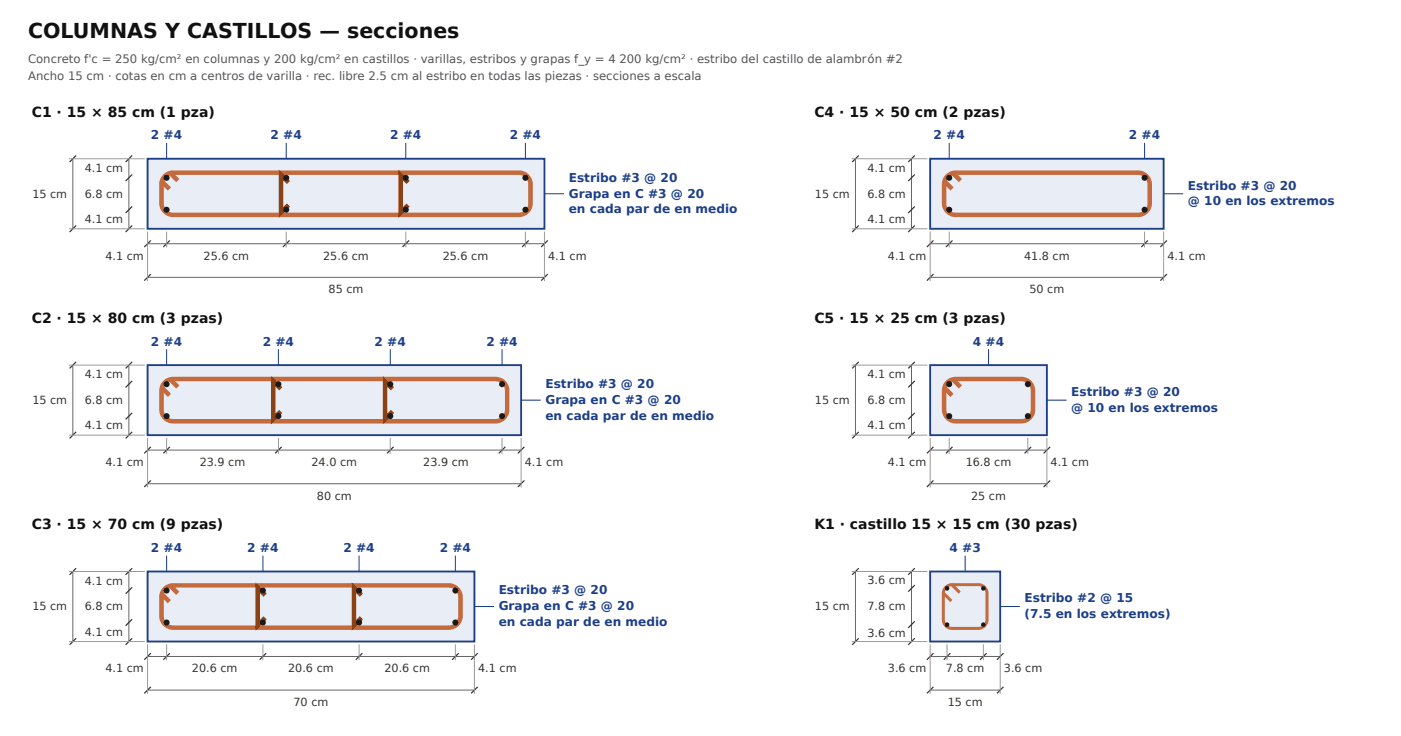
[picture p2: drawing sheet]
<svg xmlns="http://www.w3.org/2000/svg" width="397mm" height="209mm" viewBox="0 0 397 209" stroke-linecap="round" stroke-linejoin="round" font-family="sans-serif">
<path d="M41.8 45h112.5v19.8h-112.5z" fill="#e9edf5"/>
<path d="M41.8 45h112.5v19.8h-112.5z" fill="none" stroke="#1d3f8a" stroke-width=".53"/>
<path d="M45.7 51.3l2.3 2.3M46.7 49.9l1.1-.7 1.3-.3h97.9a3.3 3.3 0 0 1 3.3 3.3v5.4a3.3 3.3 0 0 1-3.3 3.3h-97.9a3.3 3.3 0 0 1-3.4-3.3l.1-5.8 .3-1zM48.1 48.9l2.3 2.3" fill="none" stroke="#c46a3d" stroke-width="1.3" stroke-linecap="butt"/>
<path d="M81.7 51.7l-2.1-2.1v10.6l2.1-2.1M115.6 51.7l-2.1-2.1v10.6l2.1-2.1" fill="none" stroke="#8a3f12" stroke-width="1.3" stroke-linecap="butt"/>
<g fill="#1a1a1a">
<circle cx="47.2" cy="59.4" r=".85"/>
<circle cx="47.2" cy="50.4" r=".85"/>
<circle cx="81.1" cy="59.4" r=".85"/>
<circle cx="81.1" cy="50.4" r=".85"/>
<circle cx="115" cy="59.4" r=".85"/>
<circle cx="115" cy="50.4" r=".85"/>
<circle cx="148.9" cy="59.4" r=".85"/>
<circle cx="148.9" cy="50.4" r=".85"/>
</g>
<path d="M47.2 40.5v4.5M81.1 40.5v4.5M115 40.5v4.5M148.9 40.5v4.5M154.3 54.9h5.5" fill="none" stroke="#1d3f8a" stroke-width=".29"/>
<path d="M20.6 45v19.8M36.5 45v19.8M41.8 69.1h112.5M41.8 78.6h112.5" fill="none" stroke="#666" stroke-width=".28"/>
<g fill="none" stroke="#333" stroke-width=".34">
<path d="M21.6 44.1l-1.9 1.8M37.4 58.5l-1.8 1.9M37.4 49.5l-1.8 1.8M37.4 44.1l-1.8 1.8M21.6 63.9l-1.9 1.8M37.4 63.9l-1.8 1.8M42.7 68.1l-1.8 1.9M42.7 77.7l-1.8 1.8M48.1 68.1l-1.8 1.9M82 68.1l-1.8 1.9M115.9 68.1l-1.9 1.9M149.8 68.1l-1.9 1.9"/>
<path d="M155.2 68.1l-1.9 1.9M155.2 77.7l-1.9 1.8"/>
</g>
<path d="M19.6 45h21.4M19.6 64.8h21.4M41.8 65.6v14M47.2 65.6v4.5M81.1 65.6v4.5M115 65.6v4.5M148.8 65.6v4.5M154.3 65.6v14" fill="none" stroke="#9a9a9a" stroke-width=".28"/>
<path d="M41.8 103.5h105.8v19.8h-105.8z" fill="#e9edf5"/>
<path d="M41.8 103.5h105.8v19.8h-105.8z" fill="none" stroke="#1d3f8a" stroke-width=".53"/>
<path d="M45.7 109.8l2.3 2.2M46.7 108.4l1.1-.8 1.3-.2h91.3a3.3 3.3 0 0 1 3.3 3.3v5.3a3.3 3.3 0 0 1-3.3 3.4h-91.3a3.3 3.3 0 0 1-3.4-3.4l.1-5.7 .3-1.1zM48.1 107.4l2.3 2.2" fill="none" stroke="#c46a3d" stroke-width="1.3" stroke-linecap="butt"/>
<path d="M79.5 110.2l-2.1-2.1v10.6l2.1-2.1M111.2 110.2l-2.1-2.1v10.6l2.1-2.1" fill="none" stroke="#8a3f12" stroke-width="1.3" stroke-linecap="butt"/>
<g fill="#1a1a1a">
<circle cx="47.2" cy="117.9" r=".85"/>
<circle cx="47.2" cy="108.8" r=".85"/>
<circle cx="78.9" cy="117.9" r=".85"/>
<circle cx="78.9" cy="108.8" r=".85"/>
<circle cx="110.6" cy="117.9" r=".85"/>
<circle cx="110.6" cy="108.8" r=".85"/>
<circle cx="142.2" cy="117.9" r=".85"/>
<circle cx="142.2" cy="108.8" r=".85"/>
</g>
<path d="M47.2 99v4.5M78.9 99v4.5M110.6 99v4.5M142.2 99v4.5M147.6 113.4h5.6" fill="none" stroke="#1d3f8a" stroke-width=".29"/>
<path d="M20.6 103.5v19.8M36.5 103.5v19.8M41.8 127.5h105.8M41.8 137.1h105.8" fill="none" stroke="#666" stroke-width=".28"/>
<g fill="none" stroke="#333" stroke-width=".34">
<path d="M21.6 102.5l-1.9 1.9M37.4 117l-1.8 1.8M37.4 107.9l-1.8 1.9M37.4 102.5l-1.8 1.9M21.6 122.4l-1.9 1.8M37.4 122.4l-1.8 1.8M42.7 126.6l-1.8 1.9M42.7 136.1l-1.8 1.9M48.1 126.6l-1.8 1.9M79.8 126.6l-1.9 1.9M111.5 126.6l-1.9 1.9M143.2 126.6l-1.9 1.9"/>
<path d="M148.6 126.6l-1.9 1.9M148.6 136.1l-1.9 1.9"/>
</g>
<path d="M19.6 103.5h21.4M19.6 123.3h21.4M41.8 124.1v14M47.2 124.1v4.5M78.9 124.1v4.5M110.6 124.1v4.5M142.2 124.1v4.5M147.6 124.1v14" fill="none" stroke="#9a9a9a" stroke-width=".28"/>
<path d="M41.8 161.9h92.6v19.9h-92.6z" fill="#e9edf5"/>
<path d="M41.8 161.9h92.6v19.9h-92.6z" fill="none" stroke="#1d3f8a" stroke-width=".53"/>
<path d="M45.7 168.2l2.3 2.3M46.7 166.8l1.1-.7 1.3-.2h78.1a3.3 3.3 0 0 1 3.3 3.3v5.3a3.3 3.3 0 0 1-3.3 3.3h-78.1a3.3 3.3 0 0 1-3.4-3.3l.1-5.8 .3-1zM48.1 165.9l2.3 2.2" fill="none" stroke="#c46a3d" stroke-width="1.3" stroke-linecap="butt"/>
<path d="M75.1 168.6l-2.1-2.1v10.7l2.1-2.2M102.4 168.6l-2.1-2.1v10.7l2.1-2.2" fill="none" stroke="#8a3f12" stroke-width="1.3" stroke-linecap="butt"/>
<g fill="#1a1a1a">
<circle cx="47.2" cy="176.4" r=".85"/>
<circle cx="47.2" cy="167.3" r=".85"/>
<circle cx="74.5" cy="176.4" r=".85"/>
<circle cx="74.5" cy="167.3" r=".85"/>
<circle cx="101.7" cy="176.4" r=".85"/>
<circle cx="101.7" cy="167.3" r=".85"/>
<circle cx="129" cy="176.4" r=".85"/>
<circle cx="129" cy="167.3" r=".85"/>
</g>
<path d="M47.2 157.4v4.5M74.5 157.4v4.5M101.7 157.4v4.5M129 157.4v4.5M134.4 171.8h5.6" fill="none" stroke="#1d3f8a" stroke-width=".29"/>
<path d="M20.6 161.9v19.9M36.5 161.9v19.9M41.8 186h92.6M41.8 195.5h92.6" fill="none" stroke="#666" stroke-width=".28"/>
<g fill="none" stroke="#333" stroke-width=".34">
<path d="M21.6 161l-1.9 1.9M37.4 175.4l-1.8 1.9M37.4 166.4l-1.8 1.8M37.4 161l-1.8 1.9M21.6 180.8l-1.9 1.9M37.4 180.8l-1.8 1.9M42.7 185.1l-1.8 1.8M42.7 194.6l-1.8 1.9M48.1 185.1l-1.8 1.8M75.4 185.1l-1.8 1.8M102.7 185.1l-1.9 1.8M129.9 185.1l-1.8 1.8"/>
<path d="M135.3 185.1l-1.8 1.8M135.3 194.6l-1.8 1.9"/>
</g>
<path d="M19.6 161.9h21.4M19.6 181.8h21.4M41.8 182.6v14M47.2 182.6v4.5M74.5 182.6v4.5M101.7 182.6v4.5M129 182.6v4.5M134.4 182.6v14" fill="none" stroke="#9a9a9a" stroke-width=".28"/>
<path d="M263.5 45h66.2v19.8h-66.2z" fill="#e9edf5"/>
<path d="M263.5 45h66.2v19.8h-66.2z" fill="none" stroke="#1d3f8a" stroke-width=".53"/>
<path d="M267.5 51.3l2.2 2.3M268.4 49.9l1.1-.7 1.3-.3h51.6a3.3 3.3 0 0 1 3.3 3.3v5.4a3.3 3.3 0 0 1-3.3 3.3h-51.6a3.3 3.3 0 0 1-3.3-3.3v-5.8l.3-1zM269.8 48.9l2.3 2.3" fill="none" stroke="#c46a3d" stroke-width="1.3" stroke-linecap="butt"/>
<g fill="#1a1a1a">
<circle cx="268.9" cy="59.4" r=".85"/>
<circle cx="268.9" cy="50.4" r=".85"/>
<circle cx="324.3" cy="59.4" r=".85"/>
<circle cx="324.3" cy="50.4" r=".85"/>
</g>
<path d="M268.9 40.5v4.5M324.3 40.5v4.5M329.7 54.9h5.5" fill="none" stroke="#1d3f8a" stroke-width=".29"/>
<path d="M242.4 45v19.8M258.2 45v19.8M263.5 69.1h66.2M263.5 78.6h66.2" fill="none" stroke="#666" stroke-width=".28"/>
<path d="M243.3 44.1l-1.9 1.8M259.2 58.5l-1.9 1.9M259.2 49.5l-1.9 1.8M259.2 44.1l-1.9 1.8M243.3 63.9l-1.9 1.8M259.2 63.9l-1.9 1.8M264.5 68.1l-1.9 1.9M264.5 77.7l-1.9 1.8M269.8 68.1l-1.8 1.9M325.2 68.1l-1.9 1.9M330.6 68.1l-1.9 1.9M330.6 77.7l-1.9 1.8" fill="none" stroke="#333" stroke-width=".34"/>
<path d="M241.3 45h21.4M241.3 64.8h21.4M263.5 65.6v14M268.9 65.6v4.5M324.3 65.6v4.5M329.7 65.6v14" fill="none" stroke="#9a9a9a" stroke-width=".28"/>
<path d="M263.5 103.5h33.1v19.8h-33.1z" fill="#e9edf5"/>
<path d="M263.5 103.5h33.1v19.8h-33.1z" fill="none" stroke="#1d3f8a" stroke-width=".53"/>
<path d="M267.5 109.8l2.2 2.2M268.4 108.4l.9-.7 1.3-.3h18.7a3.3 3.3 0 0 1 3.4 3.3v5.3a3.3 3.3 0 0 1-3.4 3.4h-18.5a3.3 3.3 0 0 1-3.3-3.4v-5.7l.3-1.1zM269.8 107.4l2.3 2.2" fill="none" stroke="#c46a3d" stroke-width="1.3" stroke-linecap="butt"/>
<g fill="#1a1a1a">
<circle cx="268.9" cy="117.9" r=".85"/>
<circle cx="268.9" cy="108.8" r=".85"/>
<circle cx="291.2" cy="117.9" r=".85"/>
<circle cx="291.2" cy="108.8" r=".85"/>
</g>
<path d="M280.1 99v4.5M296.6 113.4h5.6" fill="none" stroke="#1d3f8a" stroke-width=".29"/>
<path d="M242.4 103.5v19.8M258.2 103.5v19.8M263.5 127.5h33.1M263.5 137.1h33.1" fill="none" stroke="#666" stroke-width=".28"/>
<path d="M243.3 102.5l-1.9 1.9M259.2 117l-1.9 1.8M259.2 107.9l-1.9 1.9M259.2 102.5l-1.9 1.9M243.3 122.4l-1.9 1.8M259.2 122.4l-1.9 1.8M264.5 126.6l-1.9 1.9M264.5 136.1l-1.9 1.9M269.8 126.6l-1.8 1.9M292.1 126.6l-1.8 1.9M297.5 126.6l-1.8 1.9M297.5 136.1l-1.8 1.9" fill="none" stroke="#333" stroke-width=".34"/>
<path d="M241.3 103.5h21.4M241.3 123.3h21.4M263.5 124.1v14M268.9 124.1v4.5M291.2 124.1v4.5M296.6 124.1v14" fill="none" stroke="#9a9a9a" stroke-width=".28"/>
<path d="M263.5 161.9h19.9v19.9h-19.9z" fill="#e9edf5"/>
<path d="M263.5 161.9h19.9v19.9h-19.9z" fill="none" stroke="#1d3f8a" stroke-width=".53"/>
<path d="M267.3 168l2.2 2.3M268 166.4l.6-.5 1-.2h7.6a2.49 2.49 0 0 1 2.4 2.4v7.5a2.49 2.49 0 0 1-2.4 2.4h-7.5a2.49 2.49 0 0 1-2.4-2.4v-7.6l.2-1zM269.6 165.7l2.3 2.2" fill="none" stroke="#c46a3d" stroke-width=".85" stroke-linecap="butt"/>
<g fill="#1a1a1a">
<circle cx="268.3" cy="177" r=".64"/>
<circle cx="268.3" cy="166.7" r=".64"/>
<circle cx="278.6" cy="177" r=".64"/>
<circle cx="278.6" cy="166.7" r=".64"/>
</g>
<path d="M273.4 157.4v4.5M283.4 171.8h5.5" fill="none" stroke="#1d3f8a" stroke-width=".29"/>
<path d="M242.4 161.9v19.9M258.2 161.9v19.9M263.5 186h19.9M263.5 195.5h19.9" fill="none" stroke="#666" stroke-width=".28"/>
<path d="M243.3 161l-1.9 1.9M259.2 176.1l-1.9 1.8M259.2 165.8l-1.9 1.8M259.2 161l-1.9 1.9M243.3 180.8l-1.9 1.9M259.2 180.8l-1.9 1.9M264.5 185.1l-1.9 1.8M264.5 194.6l-1.9 1.9M269.2 185.1l-1.8 1.8M279.5 185.1l-1.8 1.8M284.3 185.1l-1.9 1.8M284.3 194.6l-1.9 1.9" fill="none" stroke="#333" stroke-width=".34"/>
<path d="M241.3 161.9h21.4M241.3 181.8h21.4M263.5 182.6v14M268.3 182.6v4.5M278.6 182.6v4.5M283.4 182.6v14" fill="none" stroke="#9a9a9a" stroke-width=".28"/>
<text font-size="5.8" fill="#111" x="7.9" y="10.8">COLUMNAS Y CASTILLOS — secciones</text>
<g font-size="4" fill="#111">
<text x="9" y="33.1">C1 · 15 × 85 cm (1 pza)</text>
<text x="230.7" y="33.1">C4 · 15 × 50 cm (2 pzas)</text>
<text x="9" y="91.5">C2 · 15 × 80 cm (3 pzas)</text>
<text x="230.7" y="91.5">C5 · 15 × 25 cm (3 pzas)</text>
<text x="9" y="150">C3 · 15 × 70 cm (9 pzas)</text>
<text x="230.7" y="150">K1 · castillo 15 × 15 cm (30 pzas)</text>
</g>
<g font-size="3.4" fill="#1d3f8a">
<text x="42.8" y="39.4">2 #4</text>
<text x="76.7" y="39.4">2 #4</text>
<text x="110.5" y="39.4">2 #4</text>
<text x="144.4" y="39.4">2 #4</text>
<text x="264.5" y="39.4">2 #4</text>
<text x="319.8" y="39.4">2 #4</text>
<text x="161.1" y="51.5">Estribo #3 @ 20</text>
<text x="336.5" y="53.7">Estribo #3 @ 20</text>
<text x="161.1" y="56">Grapa en C #3 @ 20</text>
<text x="336.5" y="58.2">@ 10 en los extremos</text>
<text x="161.1" y="60.5">en cada par de en medio</text>
<text x="42.8" y="97.9">2 #4</text>
<text x="74.4" y="97.9">2 #4</text>
<text x="106.1" y="97.9">2 #4</text>
<text x="137.8" y="97.9">2 #4</text>
<text x="275.6" y="97.9">4 #4</text>
<text x="154.5" y="109.9">Estribo #3 @ 20</text>
<text x="303.5" y="112.2">Estribo #3 @ 20</text>
<text x="154.5" y="114.4">Grapa en C #3 @ 20</text>
<text x="154.5" y="118.9">en cada par de en medio</text>
<text x="303.5" y="116.7">@ 10 en los extremos</text>
<text x="42.8" y="156.4">2 #4</text>
<text x="70" y="156.4">2 #4</text>
<text x="97.3" y="156.4">2 #4</text>
<text x="124.6" y="156.4">2 #4</text>
<text x="269" y="156.4">4 #3</text>
<text x="141.3" y="168.4">Estribo #3 @ 20</text>
<text x="141.3" y="172.9">Grapa en C #3 @ 20</text>
<text x="290.2" y="170.7">Estribo #2 @ 15</text>
<text x="141.3" y="177.4">en cada par de en medio</text>
<text x="290.2" y="175.2">(7.5 en los extremos)</text>
</g>
<g font-size="3.3" fill="#555">
<text x="7.9" y="17.7">Concreto f'c = 250 kg/cm² en columnas y 200 kg/cm² en castillos · varillas, estribos y grapas f_y = 4 200 kg/cm² · estribo del castillo de alambrón #2</text>
<text x="7.9" y="22.8">Ancho 15 cm · cotas en cm a centros de varilla · rec. libre 2.5 cm al estribo en todas las piezas · secciones a escala</text>
</g>
<g font-size="3.2" fill="#333">
<text x="24" y="48.7">4.1 cm</text>
<text x="245.7" y="48.7">4.1 cm</text>
<text x="9.2" y="56">15 cm</text>
<text x="24" y="56">6.8 cm</text>
<text x="230.9" y="56">15 cm</text>
<text x="245.7" y="56">6.8 cm</text>
<text x="24" y="63.2">4.1 cm</text>
<text x="245.7" y="63.2">4.1 cm</text>
<text x="29.8" y="73.6">4.1 cm</text>
<text x="57.7" y="73.6">25.6 cm</text>
<text x="91.6" y="73.6">25.6 cm</text>
<text x="125.4" y="73.6">25.6 cm</text>
<text x="155.3" y="73.6">4.1 cm</text>
<text x="251.6" y="73.6">4.1 cm</text>
<text x="290.1" y="73.6">41.8 cm</text>
<text x="330.7" y="73.6">4.1 cm</text>
<text x="93.1" y="83.1">85 cm</text>
<text x="291.7" y="83.1">50 cm</text>
<text x="24" y="107.2">4.1 cm</text>
<text x="245.7" y="107.2">4.1 cm</text>
<text x="9.2" y="114.4">15 cm</text>
<text x="24" y="114.4">6.8 cm</text>
<text x="230.9" y="114.4">15 cm</text>
<text x="245.7" y="114.4">6.8 cm</text>
<text x="24" y="121.7">4.1 cm</text>
<text x="245.7" y="121.7">4.1 cm</text>
<text x="29.8" y="132">4.1 cm</text>
<text x="56.6" y="132">23.9 cm</text>
<text x="88.3" y="132">24.0 cm</text>
<text x="119.9" y="132">23.9 cm</text>
<text x="148.7" y="132">4.1 cm</text>
<text x="251.6" y="132">4.1 cm</text>
<text x="273.6" y="132">16.8 cm</text>
<text x="297.7" y="132">4.1 cm</text>
<text x="89.8" y="141.6">80 cm</text>
<text x="275.1" y="141.6">25 cm</text>
<text x="24" y="165.7">4.1 cm</text>
<text x="245.7" y="165.4">3.6 cm</text>
<text x="9.2" y="172.9">15 cm</text>
<text x="24" y="172.9">6.8 cm</text>
<text x="230.9" y="172.9">15 cm</text>
<text x="245.7" y="172.9">7.8 cm</text>
<text x="24" y="180.1">4.1 cm</text>
<text x="245.7" y="180.4">3.6 cm</text>
<text x="29.8" y="190.5">4.1 cm</text>
<text x="54.4" y="190.5">20.6 cm</text>
<text x="81.6" y="190.5">20.6 cm</text>
<text x="108.9" y="190.5">20.6 cm</text>
<text x="135.5" y="190.5">4.1 cm</text>
<text x="251.6" y="190.5">3.6 cm</text>
<text x="268" y="190.5">7.8 cm</text>
<text x="284.4" y="190.5">3.6 cm</text>
<text x="83.2" y="200">70 cm</text>
<text x="268.5" y="200">15 cm</text>
</g>
</svg>
